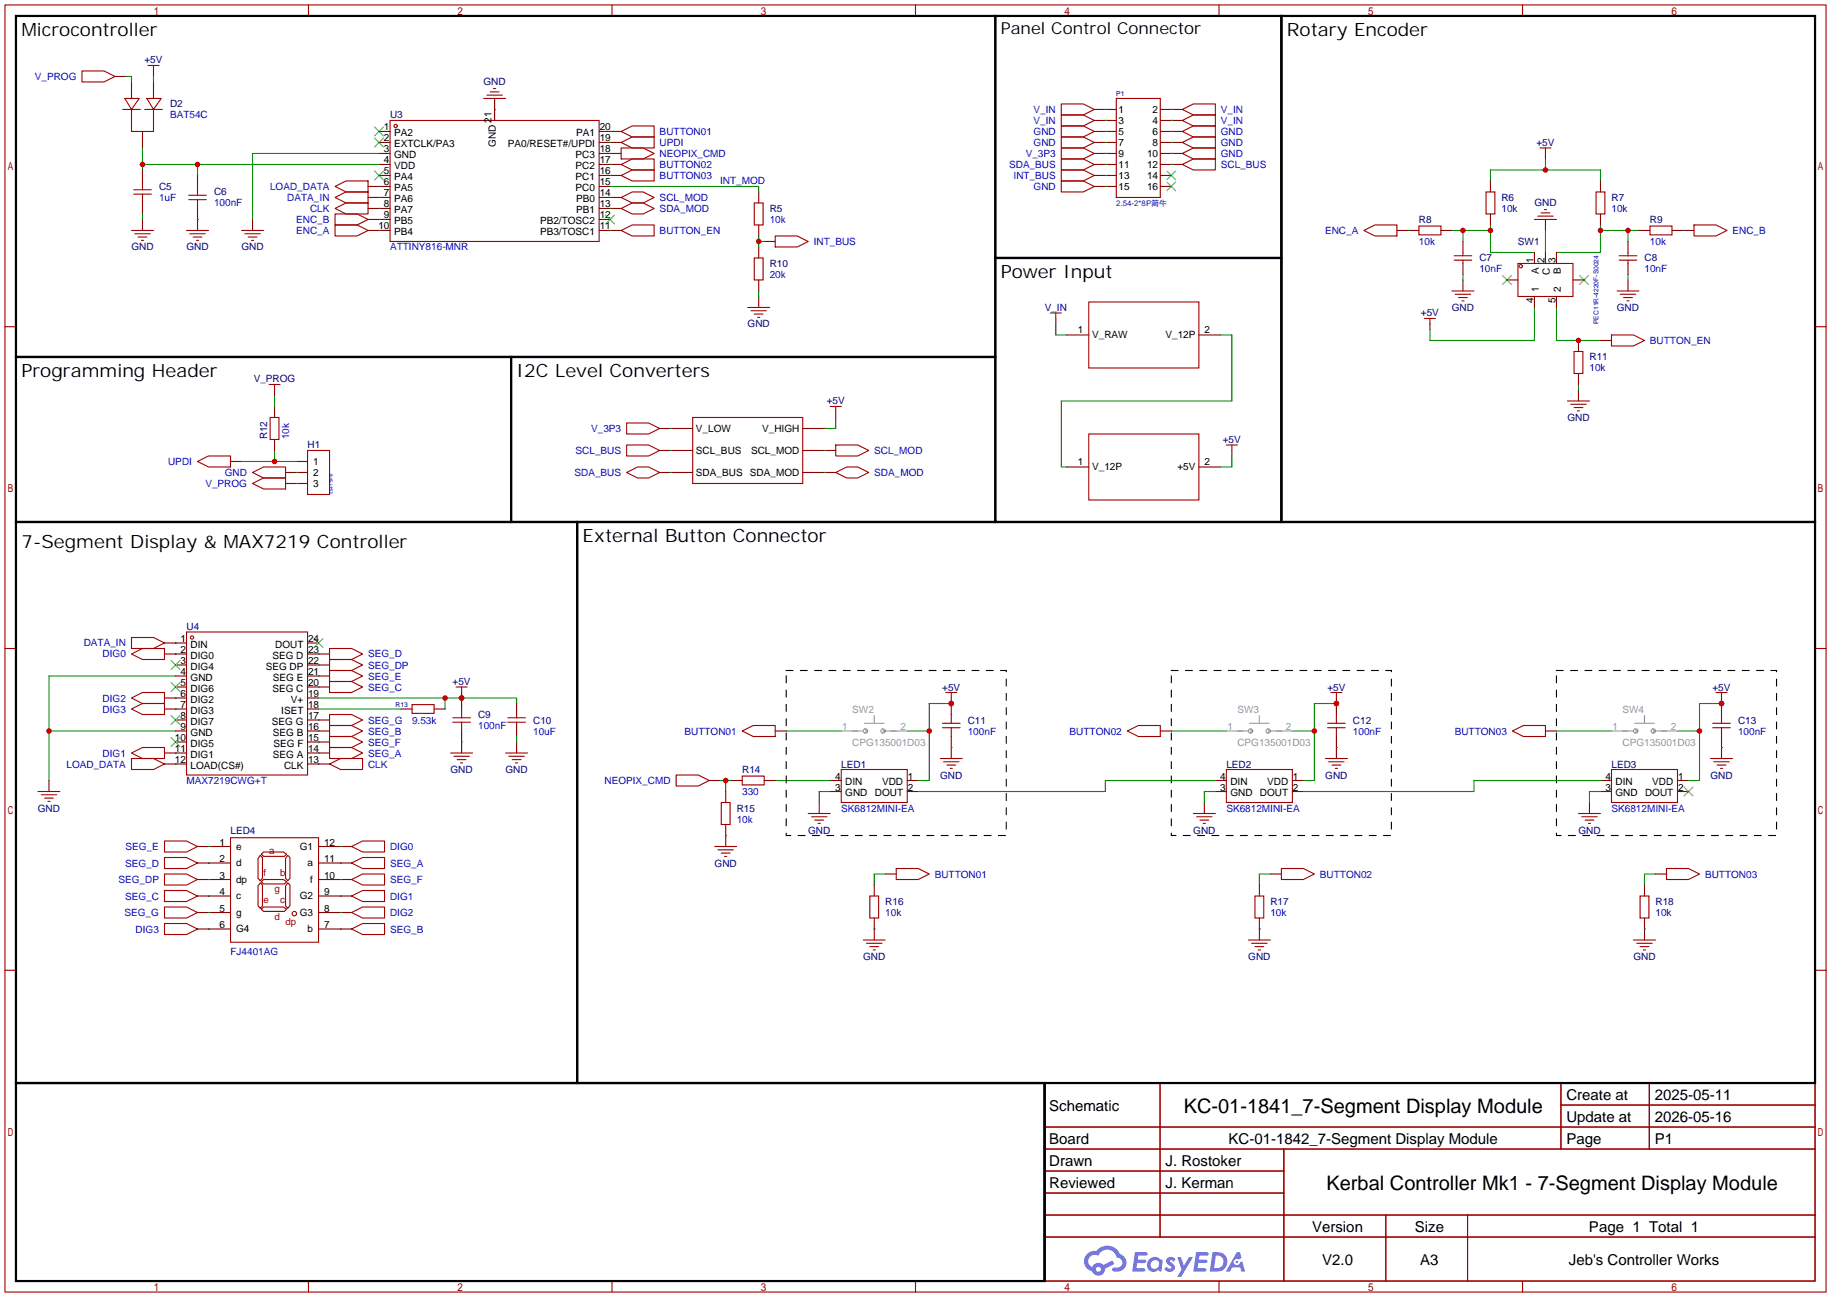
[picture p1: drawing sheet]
<svg xmlns="http://www.w3.org/2000/svg" width="423mm" height="299mm" viewBox="0 0 423 299" stroke-linecap="round" stroke-linejoin="round" font-family="sans-serif">
<g fill="none" stroke="#a10000" stroke-width=".25">
<path d="M1.1 1.1h420.4v297.2h-420.4zM3.7 3.7h415.3v292.1h-415.3zM71.2 1.1v2.6M141.3 1.1v2.6M211.3 1.1v2.6M281.4 1.1v2.6M351.5 1.1v2.6M1.1 75.4h2.6M419 75.4h2.5M1.1 149.7h2.6M419 149.7h2.5M1.1 224h2.6"/>
<path d="M419 224h2.5M240.9 250.1h178.1v45.7h-178.1zM267.8 250.1v35.5M360.3 250.1v15.2M360.3 255.1h58.7M380.7 250.1v15.2M240.9 260.2h178.1M240.9 265.3h178.1M240.9 270.4h55.5M240.9 275.5h55.5M296.4 265.3v30.5M71.2 295.8v2.5"/>
<path d="M141.3 295.8v2.5M211.3 295.8v2.5M240.9 280.5h178.1M240.9 285.6h178.1M281.4 295.8v2.5M319.9 280.5v15.3M338.8 280.5v15.3M351.5 295.8v2.5"/>
</g>
<g fill="#5487ff">
<path d="M269.5 290.5a1.3 1.3 0 0 1 1.8 .2l-.4 .7a.54 .54 0 0 0-.9-.3l.1 .2a1.28 1.28 0 0 1 .8 2.1 1.53 1.53 0 0 1-2.2-.3l.6-.6 .7 .4a.31 .31 0 0 0 .4-.2 .31 .31 0 0 0-.3-.4 1.12 1.12 0 0 1-.6-1.8z"/>
<path d="M271.8 290.3h.8l.7 1.9 1.2-1.9h.9l-2.7 4.5h-.9l.9-1.7z"/>
<path d="M262 289.1h2.2a.46 .46 0 0 1 .6 .1 .46 .46 0 0 1 .1 .5l-.4 .2h-1.7l-.2 .9h1.7a.4 .4 0 0 1 .3 .5 .4 .4 0 0 1-.4 .3h-1.7l-.2 1.2h1.4a.46 .46 0 0 1 .5 .1 .46 .46 0 0 1 .1 .5l-.3 .2h-2.7z"/>
<path d="M276.1 289.1h2.2a.47 .47 0 0 1 .6 .1 .47 .47 0 0 1 .1 .5l-.4 .2h-1.7l-.2 .9h1.7a.4 .4 0 0 1 .3 .5 .4 .4 0 0 1-.4 .3h-1.7l-.2 1.2h1.4a.46 .46 0 0 1 .5 .1 .46 .46 0 0 1 .1 .5l-.3 .2h-2.6z"/>
<path d="M285.5 289.1h.7l.4 1.4-.7 .3a.75 .75 0 0 0-1.1 .3 .75 .75 0 0 0 .5 1.1 .75 .75 0 0 0 1-.7l.5-.3 .6 2.4h-.9l-.2-1h-1.8l-.6 1h-.9z"/>
<path d="M279.9 289.1l-.7 4.5h1.5a2.27 2.27 0 0 0 2.6-2.3 2.27 2.27 0 0 0-2.7-2.2zM280.7 289.9a1.5 1.5 0 0 1 1.8 1.5 1.5 1.5 0 0 1-2 1.4h-.3z"/>
<path d="M265.3 290.7a1.6 1.6 0 0 0-.3 2.3 1.6 1.6 0 0 0 2.3 .2l.8 .4 .3-2.5-.2-.3h-.4a1.58 1.58 0 0 0-2.5-.1zM265.9 291.3a.99 .99 0 0 1 1.6 .5 .99 .99 0 0 1-1.3 1.1 .98 .98 0 0 1-.3-1.6z"/>
<path d="M250.9 289.5a2.37 2.37 0 0 0 1.2 4 1.54 1.54 0 0 0 1.8 1 1.54 1.54 0 0 0 1.2-1.6l2.1-1.1-.4-.8-2.1 1.1a1.57 1.57 0 0 0-2.6 .5 1.5 1.5 0 0 1-.7-2.1 1.5 1.5 0 0 1 2.1-.5 2.23 2.23 0 0 1 2.3-1.5 2.23 2.23 0 0 1 2 1.9 1.16 1.16 0 0 1 1.3 1 1.16 1.16 0 0 1-1.1 1.3h-.7a.47 .47 0 0 0-.6 .4 .47 .47 0 0 0 .4 .5 2.14 2.14 0 0 0 2.8-1.3 2.14 2.14 0 0 0-1.4-2.8 3.2 3.2 0 0 0-5.4-.7l-1.2 .1zM253 293.1a.58 .58 0 0 1 1.1 0 .58 .58 0 0 1-1.1 0z"/>
<circle cx="285.5" cy="291.4" r=".28"/>
</g>
<g fill="none" stroke="#870000" stroke-width=".25">
<path d="M140.8 45.6h2.6M140.8 48.1h2.6M40.5 148.5h2.6M40.5 151h2.6M40.5 153.5h2.6M40.5 156.1h2.6M40.5 158.6h2.6M71 148.5h2.5M71 151h2.5M71 153.5h2.5M71 156.1h2.5M71 158.6h2.5"/>
<path d="M40.5 161.2h2.6M40.5 163.7h2.6M40.5 166.2h2.6M40.5 168.8h2.6M40.5 171.3h2.6M40.5 173.9h2.6M40.5 176.4h2.6M71 161.2h2.5M71 163.7h2.5M71 166.2h2.5M71 168.8h2.5M71 171.3h2.5"/>
<path d="M71 173.9h2.5M71 176.4h2.5"/>
</g>
<g fill="none" stroke="#a10000" stroke-width=".25">
<path d="M143.4 45.6l2.5-1.3h2.6l2.5 1.3-2.5 1.3h-2.6zM143.4 48.1l2.5-1.2h2.6l2.5 1.2-2.5 1.3h-2.6zM43.1 145.9h27.9v33h-27.9z"/>
<circle cx="44.3" cy="147.2" r=".38"/>
</g>
<path d="M3.7 3.7h226v78.7h-226zM229.7 59.6h66.1v60.9h-66.1zM3.7 250.1h237.5v45.7h-237.5z" fill="none" stroke="#000" stroke-width=".51"/>
<path d="M39.5 152.5l2 2.1M39.5 157.6l2 2M41.5 152.5l-2 2.1M41.5 157.6l-2 2M72.5 147.4l2 2.1M74.5 147.4l-2 2.1M39.5 165.2l2 2.1M39.5 170.3l2 2M41.5 165.2l-2 2.1M41.5 170.3l-2 2" fill="none" stroke="#3c3" stroke-width=".25"/>
<path d="M73.5 161.2h45.8v1.2M102.7 161.2v2.5" fill="none" stroke="#008700" stroke-width=".25"/>
<g fill="#c00">
<circle cx="102.7" cy="161.2" r=".63"/>
<circle cx="106.6" cy="161.2" r=".63"/>
</g>
<path d="M40.5 148.5h.1M40.5 156.1h-29.2v24.1M11.3 168.8h29.2M40.5 176.4h.1M73.5 176.4h.1M73.5 163.7h19.1" fill="none" stroke="#008700" stroke-width=".25"/>
<path d="M38 148.5h2.5M38 176.4h2.5M73.5 176.4h2.6M11.3 180.2v2.6" fill="none" stroke="#870000" stroke-width=".25"/>
<path d="M30.4 147.2h5l2.6 1.3-2.6 1.2h-5zM30.4 175.1h5l2.6 1.3-2.6 1.3h-5zM76.1 176.4l2.5-1.3h5.1v2.6h-5.1zM8.8 182.8h5M9.5 183.5h3.6M10.3 184.3h2M11 185h.6" fill="none" stroke="#a10000" stroke-width=".25"/>
<circle cx="11.3" cy="168.8" r=".63" fill="#c00"/>
<g fill="none" stroke="#870000" stroke-width=".25">
<path d="M140.8 38h2.6M38 151h2.5M73.5 158.6h2.6M73.5 156.1h2.6M73.5 153.5h2.6M73.5 151h2.6M38 173.9h2.5M38 161.2h2.5M38 163.7h2.5M73.5 173.9h2.6M73.5 171.3h2.6M73.5 168.8h2.6"/>
<path d="M73.5 166.2h2.6M92.6 163.7h2.5M100.2 163.7h2.5M45.6 195.5h7.6M45.6 199.3h7.6M73.5 195.5h7.7M73.5 199.3h7.7M163.7 180.2h2.5M189.1 185.3v2.5M191.6 180.2h2.6M191.6 182.8h2.6M209.4 180.2h2.6"/>
<path d="M209.4 182.8h2.6M45.6 203.1h7.6M45.6 206.9h7.6M45.6 210.7h7.6M45.6 214.5h7.6M73.5 203.1h7.7M73.5 206.9h7.7M73.5 210.7h7.7M73.5 214.5h7.7"/>
</g>
<g fill="none" stroke="#a10000" stroke-width=".25">
<path d="M143.4 38l2.5-1.3h5.1v2.5h-5.1zM30.4 151l2.5-1.3h5.1v2.6h-5.1zM76.1 157.4h5.1l2.5 1.2-2.5 1.3h-5.1zM76.1 154.8h5.1l2.5 1.3-2.5 1.3h-5.1zM76.1 152.3h5.1l2.5 1.2-2.5 1.3h-5.1zM76.1 149.7h5.1l2.5 1.3-2.5 1.3h-5.1zM30.4 173.9l2.5-1.3h5.1v2.5h-5.1zM30.4 161.2l2.5-1.3h5.1v2.5h-5.1zM30.4 163.7l2.5-1.3h5.1v2.6h-5.1zM76.1 172.6h5.1l2.5 1.3-2.5 1.2h-5.1zM76.1 170.1h5.1l2.5 1.2-2.5 1.3h-5.1zM76.1 167.5h5.1l2.5 1.3-2.5 1.3h-5.1z"/>
<path d="M76.1 165h5.1l2.5 1.2-2.5 1.3h-5.1zM95.1 162.7h5.1v2h-5.1zM156.1 178.9h5.1l2.5 1.3-2.5 1.3h-5.1zM194.2 177.7h15.2v7.6h-15.2zM38 194.2h5.1l2.5 1.3-2.5 1.2h-5.1zM38 198h5.1l2.5 1.3-2.5 1.2h-5.1zM53.2 193.4h20.3v24.2h-20.3zM60.1 197.5l.5 .5v4.8l-.5 .5-.5-.5v-4.6zM60.3 197.2l.5-.5h4.6l.8 .5-.5 .5h-4.9zM66.4 197.5l.5 .5v4.8l-.5 .5-.5-.5v-4.6zM81.2 199.3l2.5-1.3h5.1v2.5h-5.1zM81.2 195.5l2.5-1.3h5.1v2.5h-5.1z"/>
<path d="M186.6 187.8h5M187.3 188.6h3.6M188.1 189.4h2M188.8 190.1h.6M38 201.8h5.1l2.5 1.3-2.5 1.2h-5.1zM38 205.6h5.1l2.5 1.3-2.5 1.3h-5.1zM38 209.4h5.1l2.5 1.3-2.5 1.3h-5.1zM38 213.2h5.1l2.5 1.3-2.5 1.3h-5.1zM60.1 203.8l.5 .5v4.9l-.5 .5-.5-.5v-4.6zM60.3 203.6l.5-.5h4.6l.8 .5-.5 .5h-4.9zM60.3 209.9l.5-.5h4.6l.8 .5-.5 .5h-4.9zM66.4 203.8l.5 .5v4.9l-.5 .5-.5-.5v-4.6z"/>
<path d="M81.2 214.5l2.5-1.3h5.1v2.6h-5.1zM81.2 203.1l2.5-1.3h5.1v2.5h-5.1zM81.2 206.9l2.5-1.3h5.1v2.6h-5.1zM81.2 210.7l2.5-1.3h5.1v2.6h-5.1z"/>
<circle cx="67.9" cy="210.9" r=".51"/>
</g>
<g fill="none" stroke="#008700" stroke-width=".25">
<path d="M40.5 151h.1M73.5 158.6h.1M73.5 156.1h.1M73.5 153.5h.1M73.5 151h.1M40.5 173.9h.1M40.5 161.2h.1M40.5 163.7h.1M73.5 173.9h.1M73.5 171.3h.1M73.5 168.8h.1M73.5 166.2h.1"/>
<path d="M48.1 195.5h.1M48.1 199.3h.1M78.6 199.3h.1M78.6 195.5h.1M166.2 180.2h2.6M167.5 180.2v2.6M48.1 203.1h.1M48.1 206.9h.1M48.1 210.7h.1M48.1 214.5h.1M78.6 214.5h.1M78.6 203.1h.1"/>
<path d="M78.6 206.9h.1M78.6 210.7h.1"/>
</g>
<path d="M3.7 120.5h129.5v129.6h-129.5zM133.2 120.5h285.8v129.6h-285.8z" fill="none" stroke="#000" stroke-width=".51"/>
<circle cx="167.5" cy="180.2" r=".63" fill="#c00"/>
<path d="M181.5 168.8h12.7M209.4 168.8h5.1M219.6 162.4h-5.1v17.8h-2.5M178.9 180.2h12.7M191.6 182.8h-2.5v2.5" fill="none" stroke="#008700" stroke-width=".25"/>
<path d="M178.9 168.8h2.6M219.6 172.6v2.5" fill="none" stroke="#870000" stroke-width=".25"/>
<path d="M171.3 168.8l2.6-1.3h5v2.6h-5zM217 175.1h5.1M217.8 175.9h3.6M218.6 176.7h2M219.3 177.4h.5" fill="none" stroke="#a10000" stroke-width=".25"/>
<g fill="#c00">
<circle cx="219.6" cy="162.4" r=".63"/>
<circle cx="214.5" cy="168.8" r=".63"/>
</g>
<path d="M181.5 154.8h50.8v38.1h-50.8z" fill="none" stroke="#000" stroke-width=".25" stroke-dasharray="1.5 1.8"/>
<path d="M260.2 168.8l2.6-1.3h5v2.6h-5zM283.1 177.7h15.2v7.6h-15.2zM305.9 175.1h5.1M306.7 175.9h3.6M307.5 176.7h2M308.2 177.4h.5M275.5 187.8h5M276.2 188.6h3.6M277 189.4h2M277.7 190.1h.6" fill="none" stroke="#a10000" stroke-width=".25"/>
<path d="M267.8 168.8h2.6M308.5 172.6v2.5M278 185.3v2.5M280.5 180.2h2.6M280.5 182.8h2.6M298.3 180.2h2.6M298.3 182.8h2.6" fill="none" stroke="#870000" stroke-width=".25"/>
<path d="M270.4 168.8h12.7M298.3 168.8h5.1M308.5 162.4h-5.1v17.8h-2.5M280.5 182.8h-2.5v2.5" fill="none" stroke="#008700" stroke-width=".25"/>
<g fill="#c00">
<circle cx="308.5" cy="162.4" r=".63"/>
<circle cx="303.4" cy="168.8" r=".63"/>
</g>
<path d="M270.4 154.8h50.8v38.1h-50.8z" fill="none" stroke="#000" stroke-width=".25" stroke-dasharray="1.5 1.8"/>
<path d="M349.1 168.8l2.6-1.3h5v2.6h-5zM372 177.7h15.2v7.6h-15.2zM394.8 175.1h5.1M395.6 175.9h3.6M396.4 176.7h2M397.1 177.4h.5M364.4 187.8h5M365.1 188.6h3.6M365.9 189.4h2M366.6 190.1h.6" fill="none" stroke="#a10000" stroke-width=".25"/>
<path d="M356.7 168.8h2.6M397.4 172.6v2.5M366.9 185.3v2.5M369.4 180.2h2.6M369.4 182.8h2.6M387.2 180.2h2.6M387.2 182.8h2.6" fill="none" stroke="#870000" stroke-width=".25"/>
<path d="M388.7 181.7l2.1 2.1M390.8 181.7l-2.1 2.1" fill="none" stroke="#3c3" stroke-width=".25"/>
<path d="M359.3 168.8h12.7M387.2 168.8h5.1M397.4 162.4h-5.1v17.8h-2.5" fill="none" stroke="#008700" stroke-width=".25"/>
<g fill="#c00">
<circle cx="397.4" cy="162.4" r=".63"/>
<circle cx="392.3" cy="168.8" r=".63"/>
</g>
<path d="M359.3 154.8h50.8v38.1h-50.8z" fill="none" stroke="#000" stroke-width=".25" stroke-dasharray="1.5 1.8"/>
<path d="M356.7 36.7v2.5M344 41.8v-2.6h25.4v2.6M280.5 180.2h-25.4v2.6h-43.1M204.3 201.8h-2.5v2.5M293.2 201.8h-2.5v2.5M382.1 201.8h-2.5v2.5" fill="none" stroke="#008700" stroke-width=".25"/>
<path d="M201.8 214.5v2.5M204.3 201.8h2.6M290.7 214.5v2.5M293.2 201.8h2.6M379.6 214.5v2.5M382.1 201.8h2.6" fill="none" stroke="#870000" stroke-width=".25"/>
<g fill="none" stroke="#a10000" stroke-width=".25">
<path d="M199.3 217h5M200 217.8h3.6M200.8 218.6h2M201.5 219.3h.6M206.9 200.5h5.1l2.5 1.3-2.5 1.3h-5.1zM288.2 217h5M288.9 217.8h3.6M289.7 218.6h2M290.4 219.3h.6M295.8 200.5h5.1l2.5 1.3-2.5 1.3h-5.1zM377.1 217h5M377.8 217.8h3.6"/>
<path d="M378.6 218.6h2M379.3 219.3h.6M384.7 200.5h5.1l2.5 1.3-2.5 1.3h-5.1z"/>
</g>
<circle cx="356.7" cy="39.2" r=".63" fill="#c00"/>
<path d="M335.2 53.2h8.8M337.7 53.2v2.6M344 51.9v6.4h10.2" fill="none" stroke="#008700" stroke-width=".25"/>
<g fill="#c00">
<circle cx="344" cy="53.2" r=".63"/>
<circle cx="337.7" cy="53.2" r=".63"/>
</g>
<path d="M356.7 50.7v2.5" fill="none" stroke="#870000" stroke-width=".25"/>
<path d="M354.2 50.7h5.1M355 49.9h3.5M355.7 49.1h2.1M356.5 48.4h.5" fill="none" stroke="#a10000" stroke-width=".25"/>
<path d="M356.7 53.2v5.1M369.4 53.2h8.9M369.4 51.9v6.4h-10.1M375.8 53.2v2.6" fill="none" stroke="#008700" stroke-width=".25"/>
<g fill="#c00">
<circle cx="375.8" cy="53.2" r=".63"/>
<circle cx="369.4" cy="53.2" r=".63"/>
</g>
<g fill="none" stroke="#a10000" stroke-width=".25">
<path d="M90 27.8h48.3v28h-48.3zM111.6 22.7h5.1M112.4 22h3.6M113.2 21.2h2M113.9 20.4h.5M143.4 30.4l2.5-1.3h5.1v2.5h-5.1zM143.4 34.2h5.1l2.5 1.2-2.5 1.3h-5.1zM77.3 49.4h5.1l2.6 1.3-2.6 1.2h-5.1zM77.3 51.9h5.1l2.6 1.3-2.6 1.3h-5.1zM77.3 48.1l2.6-1.2h5.1v2.5h-5.1zM77.3 43.1l2.6-1.3h5.1v2.5h-5.1zM77.3 45.6l2.6-1.3h5.1v2.6h-5.1z"/>
<path d="M143.4 53.2l2.5-1.3h5.1v2.6h-5.1zM143.4 40.5l2.5-1.3h5.1v2.6h-5.1zM314.8 53.2l2.6-1.3h5.1v2.6h-5.1zM335.7 59.1h4M337.7 58.3v.8M343 44.3h2.1v5.1h-2.1zM368.4 44.3h2.1v5.1h-2.1zM373.8 59.1h4M375.8 58.3v.8M391 51.9h5.1l2.6 1.3-2.6 1.3h-5.1zM335.2 67.2h5M335.7 60.1h4"/>
<path d="M335.9 67.9h3.6M336.7 68.7h2M337.4 69.5h.5M337.7 60.1v.7M350.4 60.8h12.7v7.7h-12.7zM372 77.3h5.1l2.5 1.3-2.5 1.3h-5.1zM373.3 67.2h5M373.8 60.1h4M374 67.9h3.6M374.8 68.7h2M375.5 69.5h.5M375.8 60.1v.7"/>
<path d="M361.8 92.6h5.1M362.6 93.3h3.5M363.3 94.1h2.1M364.1 94.9h.5"/>
<circle cx="91.3" cy="29.1" r=".38"/>
<circle cx="351" cy="61.5" r=".38"/>
</g>
<g fill="none" stroke="#870000" stroke-width=".25">
<path d="M87.5 30.4h2.5M87.5 35.4h2.5M87.5 32.9h2.5M87.5 38h2.5M114.2 22.7v5.1M138.3 30.4h5.1M138.3 35.4h5.1M138.3 32.9h2.5M138.3 38h2.5M85 53.2h5M85 50.7h5M85 48.1h5"/>
<path d="M85 43.1h5M85 45.6h5M87.5 40.5h2.5M138.3 53.2h5.1M138.3 40.5h5.1M138.3 50.7h2.5M138.3 48.1h2.5M138.3 43.1h2.5M138.3 45.6h2.5M322.5 53.2h2.5M337.7 55.8v2.5M344 41.8v2.5"/>
<path d="M344 49.4v2.5M354.2 58.3v2.5M356.7 58.3v2.5M359.3 58.3v2.5M369.4 41.8v2.5M369.4 49.4v2.5M375.8 55.8v2.5M388.5 53.2h2.5M337.7 60.8v2.6M337.7 64.6v2.6M347.9 64.6h2.5M354.2 68.5v2.5"/>
<path d="M359.3 68.5v2.5M363.1 64.6h2.5M369.4 78.6h2.6M375.8 60.8v2.6M375.8 64.6v2.6M364.4 90v2.6"/>
</g>
<g fill="none" stroke="#008700" stroke-width=".25">
<path d="M32.9 38h54.6M32.9 34.2v5M45.6 38v2.5M114.2 25.3h.1M140.8 38h.1M140.8 35.4h.1M140.8 30.4h.1M87.5 53.2h.1M87.5 50.7h.1M87.5 48.1h.1M87.5 45.6h.1M87.5 43.1h.1"/>
<path d="M140.8 53.2h.1M140.8 48.1h.1M140.8 45.6h.1M140.8 40.5h.1M337.7 63.4v1.2M354.2 71v7.6h-24.1v-2.5M359.3 71v7.6h10.1M375.8 63.4v1.2M364.4 88.8v1.2M369.4 180.2h-29.2v2.6h-39.3M369.4 182.8h-2.5v2.5"/>
</g>
<path d="M295.8 3.7h123.2v116.8h-123.2z" fill="none" stroke="#000" stroke-width=".51"/>
<path d="M86.5 29.3l2 2.1M86.5 31.9l2 2M86.5 39.5l2 2M88.5 29.3l-2 2.1M88.5 31.9l-2 2M88.5 39.5l-2 2M139.8 49.7l2.1 2M141.9 49.7l-2.1 2M346.8 63.6l2.1 2.1M348.9 63.6l-2.1 2.1M364.6 63.6l2 2.1M366.6 63.6l-2 2.1" fill="none" stroke="#3c3" stroke-width=".25"/>
<g fill="#c00">
<circle cx="45.6" cy="38" r=".63"/>
<circle cx="32.9" cy="38" r=".63"/>
</g>
<path d="M29.1 17.7h1.3v1.2M35.4 17.7v1.2M87.5 35.4h-29.2v15.3M140.8 32.9h.1M32.9 49.4v1.3M45.6 50.7h.1M140.8 43.1h34.3v1.2M175.1 54.5v2.5M175.1 55.8h1.3" fill="none" stroke="#008700" stroke-width=".25"/>
<g fill="none" stroke="#870000" stroke-width=".25">
<path d="M26.5 17.7h2.6M30.4 18.9v3.8M35.4 16.4v1.3M35.4 18.9v3.8M32.9 30.4v3.8M32.9 39.2v2.6M140.8 32.9h2.6M32.9 46.9v2.5M32.9 50.7v2.5M45.6 40.5v2.6M45.6 48.1v5.1M58.3 50.7v2.5"/>
<path d="M175.1 44.3v2.6M175.1 51.9v2.6M175.1 57v2.6M176.4 55.8h2.5M175.1 64.6v2.6"/>
</g>
<g fill="none" stroke="#a10000" stroke-width=".25">
<path d="M18.9 16.4h5.1l2.5 1.3-2.5 1.2h-5.1zM34.2 15.1h2.5M35.4 15.1v1.3M28.3 25.3h4.1M28.8 22.7h3.3l-1.7 2.6zM30.4 25.3v5.1h5v-5.1M33.4 25.3h4.1M33.9 22.7h3.3l-1.8 2.6zM143.4 32.9l2.5-1.3h5.1v2.6h-5.1zM30.4 53.2h5M30.9 44.8h4M30.9 43.8h4"/>
<path d="M31.1 54h3.6M31.9 54.7h2M32.6 55.5h.5M32.9 41.8v2M32.9 44.8v2.1M43.1 53.2h5M43.6 45.1h4M43.6 46.1h4M43.8 54h3.6M44.6 54.7h2M45.3 55.5h.5M45.6 43.1v2"/>
<path d="M45.6 46.1v2M55.8 53.2h5M56.5 54h3.6M57.3 54.7h2M58 55.5h.5M174.1 46.9h2v5h-2zM174.1 59.6h2v5h-2zM178.9 54.5h5.1l2.6 1.3-2.6 1.2h-5.1z"/>
</g>
<circle cx="175.1" cy="55.8" r=".63" fill="#c00"/>
<path d="M175.1 68.5v2.5M53.2 106.6h2.6M68.5 111.6h2.5M68.5 106.6h2.5M68.5 109.1h2.5" fill="none" stroke="#870000" stroke-width=".25"/>
<path d="M172.6 71h5.1M173.4 71.8h3.5M174.1 72.5h2M174.9 73.3h.5M45.6 106.6l2.5-1.3h5.1v2.5h-5.1zM71 104h5.1v10.2h-5.1z" fill="none" stroke="#a10000" stroke-width=".25"/>
<path d="M175.1 67.2v1.3M55.8 106.6h12.7M63.4 104v2.6" fill="none" stroke="#008700" stroke-width=".25"/>
<circle cx="63.4" cy="106.6" r=".63" fill="#c00"/>
<g fill="none" stroke="#870000" stroke-width=".25">
<path d="M252.6 25.3h5.1M252.6 27.8h5.1M252.6 30.4h5.1M252.6 32.9h5.1M252.6 35.4h5.1M252.6 38h5.1M267.8 25.3h5.1M267.8 27.8h5.1M267.8 30.4h5.1M267.8 32.9h5.1M267.8 35.4h5.1M267.8 38h5.1"/>
<path d="M252.6 40.5h5.1M252.6 43.1h5.1M267.8 40.5h2.6M267.8 43.1h2.6M325 53.2h2.5M332.6 53.2h2.6M378.3 53.2h2.6M386 53.2h2.5M243.7 73.5v1.3M246.3 77.3h5M276.7 77.3h5.1M364.4 78.6v2.6"/>
<path d="M63.4 90v1.3M63.4 93.9v2.5M152.3 98.9h7.6M185.3 98.9h5.1M192.9 95.1v1.3M63.4 101.5v2.5M65.9 109.1h2.6M65.9 111.6h2.6M152.3 109.1h7.6M152.3 104h7.6M185.3 109.1h7.6M185.3 104h7.6"/>
<path d="M246.3 107.8h5M276.7 107.8h5.1M284.4 104v1.3"/>
</g>
<g fill="none" stroke="#a10000" stroke-width=".25">
<path d="M245 39.2h5.1l2.5 1.3-2.5 1.3h-5.1zM245 36.7h5.1l2.5 1.3-2.5 1.2h-5.1zM245 34.2h5.1l2.5 1.2-2.5 1.3h-5.1zM245 24h5.1l2.5 1.3-2.5 1.2h-5.1zM245 26.5h5.1l2.5 1.3-2.5 1.3h-5.1zM245 29.1h5.1l2.5 1.3-2.5 1.2h-5.1zM245 31.6h5.1l2.5 1.3-2.5 1.3h-5.1zM257.7 22.7h10.1v22.9h-10.1zM272.9 38l2.6-1.3h5v2.5h-5zM272.9 27.8l2.6-1.3h5v2.6h-5zM272.9 25.3l2.6-1.3h5v2.5h-5zM272.9 30.4l2.6-1.3h5v2.5h-5z"/>
<path d="M272.9 32.9l2.6-1.3h5v2.6h-5zM272.9 35.4l2.6-1.2h5v2.5h-5zM245 41.8h5.1l2.5 1.3-2.5 1.2h-5.1zM327.5 52.2h5.1v2h-5.1zM380.9 52.2h5.1v2h-5.1zM242.4 72.3h2.6M243.7 72.3v1.2M251.3 69.7h25.4v15.3h-25.4zM62.1 88.8h2.5M62.4 96.4h2v5.1h-2zM63.4 88.8v1.2M144.7 97.7h5l2.6 1.2-2.6 1.3h-5z"/>
<path d="M159.9 96.4h25.4v15.2h-25.4zM191.6 93.9h2.6M192.9 93.9v1.2M58.3 109.1l2.5-1.3h5.1v2.6h-5.1zM58.3 111.6l2.5-1.2h5.1v2.5h-5.1zM144.7 109.1l2.5-1.3h2.5l2.6 1.3-2.6 1.3h-2.5zM144.7 102.7h5l2.6 1.3-2.6 1.3h-5zM192.9 109.1l2.6-1.3h2.5l2.5 1.3-2.5 1.3h-2.5zM192.9 102.7h5.1l2.5 1.3-2.5 1.3h-5.1zM251.3 100.2h25.4v15.2h-25.4zM283.1 102.7h2.5M284.4 102.7v1.3"/>
</g>
<g fill="none" stroke="#008700" stroke-width=".25">
<path d="M255.1 38h.1M255.1 35.4h.1M255.1 25.3h.1M255.1 27.8h.1M255.1 30.4h.1M255.1 32.9h.1M270.4 38h.1M270.4 27.8h.1M270.4 25.3h.1M270.4 30.4h.1M270.4 32.9h.1M270.4 35.4h.1"/>
<path d="M255.1 43.1h.1M255.1 40.5h.1M325 53.2h.1M388.5 53.2h.1M243.7 74.8v2.5h2.6M281.8 77.3h2.6v15.3h-39.4v15.2h1.3M63.4 91.3v2.6M154.8 98.9h.1M192.9 96.4v2.5h-2.5M68.5 109.1h.1M68.5 111.6h.1M154.8 109.1h.1"/>
<path d="M154.8 104h.1M190.4 109.1h.1M190.4 104h.1M284.4 105.3v2.5h-2.6"/>
</g>
<path d="M229.7 3.7h66.1v55.9h-66.1zM3.7 82.4h114.3v38.1h-114.3zM118 82.4h111.7v38.1h-111.7z" fill="none" stroke="#000" stroke-width=".51"/>
<path d="M269.4 39.5l2 2M271.4 39.5l-2 2M269.4 42l2 2.1M271.4 42l-2 2.1" fill="none" stroke="#3c3" stroke-width=".25"/>
<circle cx="364.4" cy="78.6" r=".63" fill="#c00"/>
<g fill="none" stroke="#870000" stroke-width=".25">
<path d="M356.7 35.4v1.3M364.4 86.2v2.6M106.6 159.9v3.8M106.6 168.8v5.1M119.3 162.4v2.6M119.3 167.5v2.6M119.3 171.3v2.6M219.6 162.4v2.6M219.6 170.1v2.5M308.5 162.4v2.6M308.5 170.1v2.5M397.4 162.4v2.6"/>
<path d="M397.4 170.1v2.5M167.5 182.8v2.5M167.5 190.4v5.1M201.8 204.3v2.6M201.8 212v2.5M290.7 204.3v2.6M290.7 212v2.5M379.6 204.3v2.6M379.6 212v2.5"/>
</g>
<g fill="none" stroke="#a10000" stroke-width=".25">
<path d="M355.5 34.2h2.5M356.7 34.2v1.2M363.3 81.2h2.1v5h-2.1zM104 173.9h5.1M104.5 165.7h4.1M104.5 166.8h4.1M104.8 174.6h3.5M105.5 175.4h2.1M106.3 176.1h.5M106.6 163.7v2M106.6 166.8v2M116.7 173.9h5.1"/>
<path d="M117.2 165.7h4.1M117.2 166.8h4.1M117.5 174.6h3.5M118.2 175.4h2.1M119 176.1h.5M119.3 165v.7M119.3 166.8v.7M217.6 167h4M217.6 168h4M219.6 165v2M219.6 168v2.1M306.5 167h4"/>
<path d="M306.5 168h4M308.5 165v2M308.5 168v2.1M395.4 167h4M395.4 168h4M397.4 165v2M397.4 168v2.1M165 195.5h5.1M165.7 196.2h3.6M166.5 185.3h2v5.1h-2zM166.5 197h2M167.3 197.7h.5"/>
<path d="M200.8 206.9h2v5.1h-2zM289.7 206.9h2v5.1h-2zM378.6 206.9h2v5.1h-2z"/>
</g>
<path d="M106.6 171.3h.1M119.3 170.1v1.2M219.6 172.6h.1M308.5 172.6h.1M397.4 172.6h.1M167.5 192.9h.1M201.8 214.5h.1M290.7 214.5h.1M379.6 214.5h.1" fill="none" stroke="#008700" stroke-width=".25"/>
<circle cx="106.6" cy="161.2" r=".63" fill="#c00"/>
<path d="M105.3 158.6h2.5M106.6 158.6v1.3" fill="none" stroke="#a10000" stroke-width=".25"/>
<path d="M219.6 161.2v1.2" fill="none" stroke="#870000" stroke-width=".25"/>
<circle cx="219.6" cy="162.4" r=".63" fill="#c00"/>
<path d="M218.3 159.9h2.6M219.6 159.9v1.3" fill="none" stroke="#a10000" stroke-width=".25"/>
<path d="M397.4 161.2v1.2" fill="none" stroke="#870000" stroke-width=".25"/>
<circle cx="397.4" cy="162.4" r=".63" fill="#c00"/>
<path d="M396.1 159.9h2.6M397.4 159.9v1.3" fill="none" stroke="#a10000" stroke-width=".25"/>
<path d="M308.5 161.2v1.2" fill="none" stroke="#870000" stroke-width=".25"/>
<circle cx="308.5" cy="162.4" r=".63" fill="#c00"/>
<path d="M328.8 73.5h2.5M330.1 73.5v1.3M307.2 159.9h2.6M308.5 159.9v1.3M171.3 179.2h5.1v2h-5.1z" fill="none" stroke="#a10000" stroke-width=".25"/>
<path d="M330.1 74.8v1.3M168.8 180.2h2.5M176.4 180.2h2.5" fill="none" stroke="#870000" stroke-width=".25"/>
<g fill="none" stroke="#999" stroke-width=".25">
<path d="M194.2 168.8h5.1M199.5 167h4.6M201.8 165.2v1.8M204.3 168.8h5.1M283.1 168.8h5.1M288.4 167h4.6M290.7 165.2v1.8M293.2 168.8h5.1M372 168.8h5.1M377.3 167h4.6M379.6 165.2v1.8M382.1 168.8h5.1"/>
<circle cx="199.8" cy="168.8" r=".51"/>
<circle cx="203.8" cy="168.8" r=".51"/>
<circle cx="288.7" cy="168.8" r=".51"/>
<circle cx="292.7" cy="168.8" r=".51"/>
<circle cx="377.6" cy="168.8" r=".51"/>
<circle cx="381.6" cy="168.8" r=".51"/>
</g>
<path d="M199.6 168.3l.6 .7M200.2 168.6l-.6 .6M203.6 168.3l.7 .7M204.3 168.6l-.7 .6M288.5 168.3l.6 .7M289.1 168.6l-.6 .6M292.5 168.3l.7 .7M293.2 168.6l-.7 .6M377.4 168.3l.6 .7M378 168.6l-.6 .6M381.4 168.3l.7 .7M382.1 168.6l-.7 .6" fill="none" stroke="#999" stroke-width=".23"/>
<g font-size="4.6">
<text x="273.2" y="257">KC-01-1841_7-Segment Display Module</text>
<text x="306.2" y="274.8">Kerbal Controller Mk1 - 7-Segment Display Module</text>
</g>
<g font-size="4.2">
<text x="5" y="8.3">Microcontroller</text>
<text x="297.1" y="8.3">Rotary Encoder</text>
<text x="231" y="64.2">Power Input</text>
<text x="5" y="87.1">Programming Header</text>
<text x="119.3" y="87.1">I2C Level Converters</text>
<text x="134.5" y="125.2">External Button Connector</text>
<text x="5" y="126.4">7-Segment Display &amp; MAX7219 Controller</text>
</g>
<text font-size="3.8" x="231" y="7.8">Panel Control Connector</text>
<g font-size="3.5">
<text x="242.2" y="256.4">Schematic</text>
<text x="361.6" y="253.9">Create at</text>
<text x="382" y="253.9">2025-05-11</text>
<text x="361.6" y="259">Update at</text>
<text x="382" y="259">2026-05-16</text>
<text x="242.2" y="264">Board</text>
<text x="242.2" y="269.1">Drawn</text>
<text x="269" y="269.1">J. Rostoker</text>
<text x="283.6" y="264">KC-01-1842_7-Segment Display Module</text>
<text x="361.6" y="264">Page</text>
<text x="382" y="264">P1</text>
<text x="242.2" y="274.2">Reviewed</text>
<text x="269" y="274.2">J. Kerman</text>
<text x="302.9" y="284.4">Version</text>
<text x="326.6" y="284.4">Size</text>
<text x="366.8" y="284.4">Page 1 Total 1</text>
<text x="305.2" y="292">V2.0</text>
<text x="327.8" y="292">A3</text>
<text x="362.1" y="292">Jeb's Controller Works</text>
</g>
<g font-size="2.3" fill="#000080">
<text x="33.3" y="14.7">+5V</text>
<text x="111.6" y="19.7">GND</text>
<text x="39.2" y="24.8">D2</text>
<text x="90" y="27.4">U3</text>
<text x="354.7" y="33.7">+5V</text>
<text x="36.7" y="43.9">C5</text>
<text x="49.4" y="45.1">C6</text>
<text x="346.6" y="46.4">R6</text>
<text x="354.2" y="47.7">GND</text>
<text x="372" y="46.4">R7</text>
<text x="177.7" y="48.9">R5</text>
<text x="327.5" y="51.5">R8</text>
<text x="380.9" y="51.5">R9</text>
<text x="30.3" y="57.8">GND</text>
<text x="43" y="57.8">GND</text>
<text x="55.7" y="57.8">GND</text>
<text x="350.4" y="56.6">SW1</text>
<text x="177.7" y="61.6">R10</text>
<text x="341.5" y="60.4">C7</text>
<text x="379.6" y="60.4">C8</text>
<text x="241.1" y="71.8">V_IN</text>
<text x="335.1" y="71.8">GND</text>
<text x="373.2" y="71.8">GND</text>
<text x="172.6" y="75.6">GND</text>
<text x="328" y="73.1">+5V</text>
<text x="366.9" y="83.2">R11</text>
<text x="58.6" y="88.3">V_PROG</text>
<text x="190.8" y="93.4">+5V</text>
<text x="61.6" y="101.5" transform="rotate(-90 61.6 101.5)">R12</text>
<text x="361.8" y="97.2">GND</text>
<text x="71" y="103.6">H1</text>
<text x="282.3" y="102.3">+5V</text>
<text x="43.1" y="145.5">U4</text>
<text x="104.5" y="158.2">+5V</text>
<text x="217.5" y="159.4">+5V</text>
<text x="306.4" y="159.4">+5V</text>
<text x="395.3" y="159.4">+5V</text>
<text x="110.4" y="165.8">C9</text>
<text x="123.1" y="167.1">C10</text>
<text x="223.4" y="167.1">C11</text>
<text x="312.3" y="167.1">C12</text>
<text x="401.2" y="167.1">C13</text>
<text x="104" y="178.5">GND</text>
<text x="116.7" y="178.5">GND</text>
<text x="171.3" y="178.5">R14</text>
<text x="194.2" y="177.2">LED1</text>
<text x="217" y="179.8">GND</text>
<text x="283.1" y="177.2">LED2</text>
<text x="305.9" y="179.8">GND</text>
<text x="372" y="177.2">LED3</text>
<text x="394.8" y="179.8">GND</text>
<text x="8.7" y="187.4">GND</text>
<text x="170.1" y="187.4">R15</text>
<text x="53.2" y="192.5">LED4</text>
<text x="186.5" y="192.5">GND</text>
<text x="275.4" y="192.5">GND</text>
<text x="364.3" y="192.5">GND</text>
<text x="164.9" y="200.1">GND</text>
<text x="204.3" y="209">R16</text>
<text x="293.2" y="209">R17</text>
<text x="382.1" y="209">R18</text>
<text x="199.2" y="221.7">GND</text>
<text x="288.1" y="221.7">GND</text>
<text x="377" y="221.7">GND</text>
</g>
<g font-size="2.3" fill="#00f">
<text x="8" y="18.5">V_PROG</text>
<text x="39.2" y="27.4">BAT54C</text>
<text x="238.6" y="26.1">V_IN</text>
<text x="238.6" y="28.6">V_IN</text>
<text x="281.8" y="28.6">V_IN</text>
<text x="281.8" y="26.1">V_IN</text>
<text x="152.3" y="31.2">BUTTON01</text>
<text x="152.3" y="33.7">UPDI</text>
<text x="238.6" y="31.2">GND</text>
<text x="238.6" y="33.7">GND</text>
<text x="281.8" y="31.2">GND</text>
<text x="281.8" y="33.7">GND</text>
<text x="152.3" y="38.8">BUTTON02</text>
<text x="152.3" y="41.3">BUTTON03</text>
<text x="152.3" y="36.2">NEOPIX_CMD</text>
<text x="232.9" y="38.8">SDA_BUS</text>
<text x="234" y="41.3">INT_BUS</text>
<text x="236.8" y="36.2">V_3P3</text>
<text x="281.8" y="38.8">SCL_BUS</text>
<text x="281.8" y="36.2">GND</text>
<text x="36.7" y="46.4">1uF</text>
<text x="49.4" y="47.7">100nF</text>
<text x="62.3" y="43.9">LOAD_DATA</text>
<text x="66.3" y="46.4">DATA_IN</text>
<text x="152.3" y="46.4">SCL_MOD</text>
<text x="166.2" y="42.6">INT_MOD</text>
<text x="238.6" y="43.9">GND</text>
<text x="68.4" y="51.5">ENC_B</text>
<text x="71.6" y="48.9">CLK</text>
<text x="152.3" y="48.9">SDA_MOD</text>
<text x="177.7" y="51.5">10k</text>
<text x="346.6" y="48.9">10k</text>
<text x="372" y="48.9">10k</text>
<text x="68.4" y="54">ENC_A</text>
<text x="90" y="57.8">ATTINY816-MNR</text>
<text x="152.3" y="54">BUTTON_EN</text>
<text x="187.8" y="56.6">INT_BUS</text>
<text x="305.9" y="54">ENC_A</text>
<text x="327.5" y="56.6">10k</text>
<text x="380.9" y="56.6">10k</text>
<text x="399.9" y="54">ENC_B</text>
<text x="177.7" y="64.2">20k</text>
<text x="341.5" y="62.9">10nF</text>
<text x="379.6" y="62.9">10nF</text>
<text x="380.9" y="79.4">BUTTON_EN</text>
<text x="366.9" y="85.8">10k</text>
<text x="66.7" y="101.5" transform="rotate(-90 66.7 101.5)">10k</text>
<text x="136.5" y="99.7">V_3P3</text>
<text x="38.8" y="107.4">UPDI</text>
<text x="132.9" y="104.8">SCL_BUS</text>
<text x="201.8" y="104.8">SCL_MOD</text>
<text x="47.4" y="112.4">V_PROG</text>
<text x="51.9" y="109.9">GND</text>
<text x="132.6" y="109.9">SDA_BUS</text>
<text x="201.8" y="109.9">SDA_MOD</text>
<text x="19.3" y="149.3">DATA_IN</text>
<text x="23.7" y="151.8">DIG0</text>
<text x="85" y="154.4">SEG_DP</text>
<text x="85" y="151.8">SEG_D</text>
<text x="23.7" y="162">DIG2</text>
<text x="85" y="159.4">SEG_C</text>
<text x="85" y="156.9">SEG_E</text>
<text x="23.7" y="164.5">DIG3</text>
<text x="85" y="167.1">SEG_G</text>
<text x="95.1" y="167.1">9.53k</text>
<text x="85" y="172.1">SEG_F</text>
<text x="85" y="169.6">SEG_B</text>
<text x="110.4" y="168.3">100nF</text>
<text x="123.1" y="169.6">10uF</text>
<text x="158" y="169.6">BUTTON01</text>
<text x="223.4" y="169.6">100nF</text>
<text x="246.9" y="169.6">BUTTON02</text>
<text x="312.3" y="169.6">100nF</text>
<text x="335.8" y="169.6">BUTTON03</text>
<text x="401.2" y="169.6">100nF</text>
<text x="15.4" y="177.2">LOAD_DATA</text>
<text x="23.7" y="174.7">DIG1</text>
<text x="85" y="177.2">CLK</text>
<text x="85" y="174.7">SEG_A</text>
<text x="43.1" y="181">MAX7219CWG+T</text>
<text x="139.5" y="181">NEOPIX_CMD</text>
<text x="171.3" y="183.6">330</text>
<text x="170.1" y="189.9">10k</text>
<text x="194.2" y="187.4">SK6812MINI-EA</text>
<text x="283.1" y="187.4">SK6812MINI-EA</text>
<text x="372" y="187.4">SK6812MINI-EA</text>
<text x="29" y="196.3">SEG_E</text>
<text x="90" y="196.3">DIG0</text>
<text x="27.3" y="203.9">SEG_DP</text>
<text x="28.9" y="200.1">SEG_D</text>
<text x="90" y="203.9">SEG_F</text>
<text x="90" y="200.1">SEG_A</text>
<text x="215.8" y="202.6">BUTTON01</text>
<text x="304.7" y="202.6">BUTTON02</text>
<text x="393.6" y="202.6">BUTTON03</text>
<text x="28.9" y="207.7">SEG_C</text>
<text x="90" y="207.7">DIG1</text>
<text x="28.7" y="211.5">SEG_G</text>
<text x="31.3" y="215.3">DIG3</text>
<text x="90" y="215.3">SEG_B</text>
<text x="90" y="211.5">DIG2</text>
<text x="204.3" y="211.5">10k</text>
<text x="293.2" y="211.5">10k</text>
<text x="382.1" y="211.5">10k</text>
<text x="53.2" y="220.4">FJ4401AG</text>
</g>
<g font-size="2.3">
<text x="113.5" y="28.3" transform="rotate(-90 113.5 28.3)">21</text>
<text x="258.2" y="26.1">1</text>
<text x="258.2" y="28.6">3</text>
<text x="266.1" y="26.1">2</text>
<text x="266.1" y="28.6">4</text>
<text x="88.6" y="30.1">1</text>
<text x="88.6" y="32.7">2</text>
<text x="88.6" y="35.2">3</text>
<text x="91" y="31.4">PA2</text>
<text x="91" y="33.9">EXTCLK/PA3</text>
<text x="114.5" y="33.9" transform="rotate(-90 114.5 33.9)">GND</text>
<text x="117.2" y="33.9">PA0/RESET#/UPDI</text>
<text x="133" y="31.4">PA1</text>
<text x="138.4" y="35.2">18</text>
<text x="138.4" y="32.7">19</text>
<text x="138.4" y="30.1">20</text>
<text x="258.2" y="31.1">5</text>
<text x="258.2" y="33.7">7</text>
<text x="266.1" y="31.1">6</text>
<text x="266.1" y="33.7">8</text>
<text x="88.6" y="37.7">4</text>
<text x="88.6" y="40.3">5</text>
<text x="91" y="36.5">GND</text>
<text x="91" y="39">VDD</text>
<text x="91" y="41.6">PA4</text>
<text x="132.9" y="41.6">PC1</text>
<text x="132.9" y="39">PC2</text>
<text x="132.9" y="36.5">PC3</text>
<text x="138.4" y="40.3">16</text>
<text x="138.4" y="37.7">17</text>
<text x="258.2" y="36.2">9</text>
<text x="258.2" y="38.8">11</text>
<text x="258.2" y="41.3">13</text>
<text x="264.8" y="36.2">10</text>
<text x="264.8" y="38.8">12</text>
<text x="264.8" y="41.3">14</text>
<text x="88.6" y="42.8">6</text>
<text x="88.6" y="45.4">7</text>
<text x="88.6" y="47.9">8</text>
<text x="91" y="44.1">PA5</text>
<text x="91" y="46.6">PA6</text>
<text x="132.9" y="44.1">PC0</text>
<text x="133" y="46.6">PB0</text>
<text x="138.4" y="47.9">13</text>
<text x="138.4" y="45.4">14</text>
<text x="138.4" y="42.8">15</text>
<text x="258.2" y="43.8">15</text>
<text x="264.8" y="43.8">16</text>
<text x="87.3" y="53">10</text>
<text x="88.6" y="50.4">9</text>
<text x="91" y="49.2">PA7</text>
<text x="91" y="51.7">PB5</text>
<text x="124.7" y="51.7">PB2/TOSC2</text>
<text x="133" y="49.2">PB1</text>
<text x="138.4" y="53">11</text>
<text x="138.4" y="50.4">12</text>
<text x="91" y="54.3">PB4</text>
<text x="124.7" y="54.3">PB3/TOSC1</text>
<text x="354" y="60.7" transform="rotate(-90 354 60.7)">1</text>
<text x="355.2" y="63.3" transform="rotate(-90 355.2 63.3)">A</text>
<text x="356.5" y="60.7" transform="rotate(-90 356.5 60.7)">2</text>
<text x="357.8" y="63.4" transform="rotate(-90 357.8 63.4)">C</text>
<text x="359.1" y="60.7" transform="rotate(-90 359.1 60.7)">3</text>
<text x="360.3" y="63.3" transform="rotate(-90 360.3 63.3)">B</text>
<text x="354" y="69.9" transform="rotate(-90 354 69.9)">4</text>
<text x="355.2" y="67.5" transform="rotate(-90 355.2 67.5)">1</text>
<text x="359.1" y="69.9" transform="rotate(-90 359.1 69.9)">5</text>
<text x="360.3" y="67.5" transform="rotate(-90 360.3 67.5)">2</text>
<text x="248.8" y="76.9">1</text>
<text x="278" y="76.9">2</text>
<text x="252.1" y="78.2">V_RAW</text>
<text x="269" y="78.2">V_12P</text>
<text x="160.7" y="99.7">V_LOW</text>
<text x="175.9" y="99.7">V_HIGH</text>
<text x="72.3" y="107.3">1</text>
<text x="160.7" y="104.8">SCL_BUS</text>
<text x="173.4" y="104.8">SCL_MOD</text>
<text x="248.8" y="107.4">1</text>
<text x="278" y="107.4">2</text>
<text x="72.3" y="112.4">3</text>
<text x="72.3" y="109.9">2</text>
<text x="160.7" y="109.9">SDA_BUS</text>
<text x="173.1" y="109.9">SDA_MOD</text>
<text x="252.1" y="108.6">V_12P</text>
<text x="271.8" y="108.6">+5V</text>
<text x="41.6" y="148.2">1</text>
<text x="44" y="149.5">DIN</text>
<text x="63.5" y="149.5">DOUT</text>
<text x="71.1" y="148.2">24</text>
<text x="41.6" y="150.8">2</text>
<text x="41.6" y="153.3">3</text>
<text x="41.6" y="155.9">4</text>
<text x="44" y="152">DIG0</text>
<text x="44" y="154.6">DIG4</text>
<text x="61.3" y="154.6">SEG DP</text>
<text x="62.9" y="152">SEG D</text>
<text x="71.1" y="155.9">21</text>
<text x="71.1" y="153.3">22</text>
<text x="71.1" y="150.8">23</text>
<text x="41.6" y="158.4">5</text>
<text x="41.6" y="160.9">6</text>
<text x="44" y="157.1">GND</text>
<text x="44" y="159.7">DIG6</text>
<text x="62.9" y="159.7">SEG C</text>
<text x="63" y="157.1">SEG E</text>
<text x="71.1" y="160.9">19</text>
<text x="71.1" y="158.4">20</text>
<text x="41.6" y="163.5">7</text>
<text x="41.6" y="166">8</text>
<text x="44" y="162.2">DIG2</text>
<text x="44" y="164.7">DIG3</text>
<text x="44" y="167.3">DIG7</text>
<text x="62.7" y="167.3">SEG G</text>
<text x="64.9" y="164.7">ISET</text>
<text x="67.2" y="162.2">V+</text>
<text x="71.1" y="166">17</text>
<text x="71.1" y="163.5">18</text>
<text x="40.4" y="171.1">10</text>
<text x="40.4" y="173.6">11</text>
<text x="41.6" y="168.6">9</text>
<text x="44" y="169.8">GND</text>
<text x="44" y="172.4">DIG5</text>
<text x="63" y="169.8">SEG B</text>
<text x="63.1" y="172.4">SEG F</text>
<text x="71.1" y="173.6">14</text>
<text x="71.1" y="171.1">15</text>
<text x="71.1" y="168.6">16</text>
<text x="40.4" y="176.2">12</text>
<text x="44" y="174.9">DIG1</text>
<text x="44" y="177.4">LOAD(CS#)</text>
<text x="63" y="174.9">SEG A</text>
<text x="65.6" y="177.4">CLK</text>
<text x="71.1" y="176.2">13</text>
<text x="192.8" y="180">4</text>
<text x="209.5" y="180">1</text>
<text x="281.7" y="180">4</text>
<text x="298.4" y="180">1</text>
<text x="370.6" y="180">4</text>
<text x="387.3" y="180">1</text>
<text x="192.8" y="182.5">3</text>
<text x="195.1" y="183.8">GND</text>
<text x="195.1" y="181.3">DIN</text>
<text x="201.9" y="183.8">DOUT</text>
<text x="203.6" y="181.3">VDD</text>
<text x="209.5" y="182.5">2</text>
<text x="281.7" y="182.5">3</text>
<text x="284" y="183.8">GND</text>
<text x="284" y="181.3">DIN</text>
<text x="290.8" y="183.8">DOUT</text>
<text x="292.5" y="181.3">VDD</text>
<text x="298.4" y="182.5">2</text>
<text x="370.6" y="182.5">3</text>
<text x="372.9" y="183.8">GND</text>
<text x="372.9" y="181.3">DIN</text>
<text x="379.7" y="183.8">DOUT</text>
<text x="381.4" y="181.3">VDD</text>
<text x="387.3" y="182.5">2</text>
<text x="50.7" y="195.2">1</text>
<text x="54.5" y="196.2">e</text>
<text x="69.2" y="196.2">G1</text>
<text x="74.8" y="195.2">12</text>
<text x="50.7" y="199">2</text>
<text x="50.7" y="202.8">3</text>
<text x="54.5" y="200">d</text>
<text x="54.5" y="203.9">dp</text>
<text x="71" y="200">a</text>
<text x="71.6" y="203.9">f</text>
<text x="74.8" y="202.8">10</text>
<text x="74.8" y="199">11</text>
<text x="50.7" y="206.7">4</text>
<text x="54.5" y="207.7">c</text>
<text x="69.2" y="207.7">G2</text>
<text x="74.8" y="206.7">9</text>
<text x="50.7" y="210.5">5</text>
<text x="50.7" y="214.3">6</text>
<text x="54.5" y="211.5">g</text>
<text x="54.5" y="215.3">G4</text>
<text x="69.2" y="211.5">G3</text>
<text x="71" y="215.3">b</text>
<text x="74.8" y="214.3">7</text>
<text x="74.8" y="210.5">8</text>
</g>
<g font-size="2.3" fill="#999">
<text x="196.7" y="164.5">SW2</text>
<text x="285.6" y="164.5">SW3</text>
<text x="374.5" y="164.5">SW4</text>
<text x="194.4" y="168.6">1</text>
<text x="196.7" y="172.1">CPG135001D03</text>
<text x="207.9" y="168.6">2</text>
<text x="283.3" y="168.6">1</text>
<text x="285.6" y="172.1">CPG135001D03</text>
<text x="296.8" y="168.6">2</text>
<text x="372.2" y="168.6">1</text>
<text x="374.5" y="172.1">CPG135001D03</text>
<text x="385.7" y="168.6">2</text>
</g>
<g font-size="2.2" fill="#a00000">
<text x="62.1" y="197.1">a</text>
<text x="60.8" y="202.2">f</text>
<text x="64.6" y="202.2">b</text>
<text x="60.8" y="208.5">e</text>
<text x="63.4" y="206">g</text>
<text x="64.6" y="208.5">c</text>
<text x="63.4" y="212.4">d</text>
<text x="65.9" y="213.6">dp</text>
</g>
<text font-size="1.8" fill="#00f" x="257.7" y="47.6">2.54-2*8P简牛</text>
<g font-size="1.6" fill="#000080">
<text x="257.7" y="22.3">P1</text>
<text x="91.3" y="163.2">R13</text>
</g>
<text font-size="1.5" fill="#00f" x="369" y="74.8" transform="rotate(-90 369 74.8)">PEC11R-4220F-S0024</text>
<text font-size=".9" fill="#00f" x="76.8" y="114.2" transform="rotate(-90 76.8 114.2)">2.54-1*3P针</text>
</svg>
